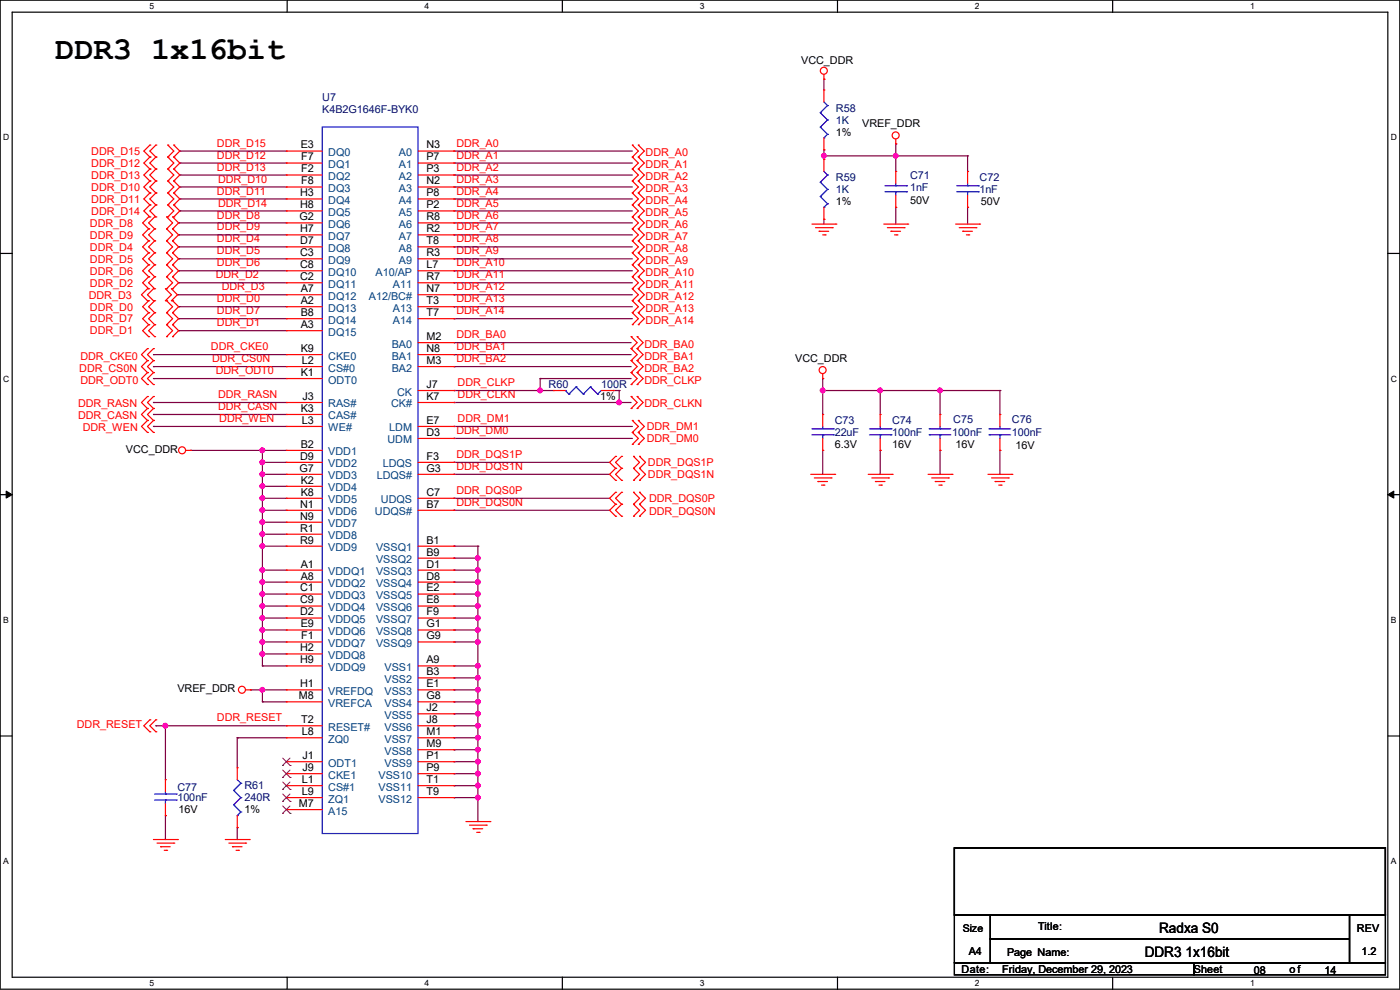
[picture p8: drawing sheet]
<svg xmlns="http://www.w3.org/2000/svg" width="297mm" height="210mm" viewBox="0 0 297 210" stroke-linecap="round" stroke-linejoin="round" font-family="sans-serif">
<path d="M0 0h297v209.8h-297zM2.6 2.6h291.8v204.7h-291.8z" fill="none" stroke="#000" stroke-width=".25"/>
<g fill="#fff">
<path d="M31.7 .3h1v2h-1z"/>
<path d="M31.7 207.6h1v1.9h-1z"/>
</g>
<path d="M60.9 0v2.6M60.9 207.3v2.5" fill="none" stroke="#000" stroke-width=".25"/>
<g fill="#fff">
<path d="M90.1 .3h1v2h-1z"/>
<path d="M90.1 207.6h1v1.9h-1z"/>
</g>
<path d="M119.3 0v2.6M119.3 207.3v2.5" fill="none" stroke="#000" stroke-width=".25"/>
<g fill="#fff">
<path d="M148.5 .3h.9v2h-.9z"/>
<path d="M148.5 207.6h.9v1.9h-.9z"/>
</g>
<path d="M177.7 0v2.6M177.7 207.3v2.5" fill="none" stroke="#000" stroke-width=".25"/>
<g fill="#fff">
<path d="M206.8 .3h1v2h-1z"/>
<path d="M206.8 207.6h1v1.9h-1z"/>
</g>
<path d="M236.1 0v2.6M236.1 207.3v2.5" fill="none" stroke="#000" stroke-width=".25"/>
<g fill="#fff">
<path d="M265.2 .3h1v2h-1z"/>
<path d="M265.2 207.6h1v1.9h-1z"/>
<path d="M.7 28.2h1.2v1.9h-1.2z"/>
<path d="M295.1 28.2h1.2v1.9h-1.2z"/>
<path d="M.7 79.3h1.2v2h-1.2z"/>
<path d="M295.1 79.3h1.2v2h-1.2z"/>
</g>
<path d="M0 53.8h2.6M294.4 53.8h2.6" fill="none" stroke="#000" stroke-width=".25"/>
<g fill="#fff">
<path d="M.7 130.5h1.2v2h-1.2z"/>
<path d="M295.1 130.5h1.1v2h-1.1z"/>
</g>
<path d="M0 104.9h2.6M294.4 104.9h2.6" fill="none" stroke="#000" stroke-width=".25"/>
<path d="M1.3 104.2l1.3 .7-1.3 .8zM294.4 104.9l1.3-.7v1.5z" fill="#000" stroke="#000" stroke-width=".21"/>
<g fill="#fff">
<path d="M.7 181.7h1.2v2h-1.2z"/>
<path d="M295.1 181.7h1.1v2h-1.1z"/>
</g>
<path d="M0 156.1h2.6M294.4 156.1h2.6M202.5 179.9h91.4v14.2h-91.4zM202.5 194.1h7.6v10.2h-7.6zM210.1 194.1h76.2v5.1h-76.2zM210.1 199.2h76.2v5.1h-76.2zM286.3 194.1h7.6v10.2h-7.6zM202.5 204.3h50.8v2.5h-50.8zM253.3 204.3h40.6v2.5h-40.6z" fill="none" stroke="#000" stroke-width=".25"/>
<g fill="none" stroke="#800040" stroke-width=".25">
<path d="M174.8 16.8h.1M174.8 16.8v2.3M38.1 39.7h.1M38.1 34.6h.1M38.1 37.1h.1M38.1 32h.1M38.1 39.7h22.6M38.1 34.6h22.6M38.1 37.1h22.6M38.1 32h22.6M96.3 39.7h.1M96.3 37.1h.1"/>
<path d="M96.3 34.6h.1M96.3 32h.1M96.3 39.7h37.9M96.3 34.6h37.9M96.3 37.1h37.9M96.3 32h37.9M174.8 33.1h.1M174.8 31.8h.1M174.8 31.8v2M174.8 33.1h30.5M190 33.1h.1M190 30.5h.1"/>
<path d="M190 30.5v5.9M205.3 33.1h.1M205.3 33.1v3.3M37.9 60h.1M37.9 54.9h.1M37.9 52.4h.1M37.9 57.4h.1M37.9 49.8h.1M37.9 47.3h.1M37.9 60h22.8M37.9 54.9h22.8M37.9 52.4h22.8"/>
<path d="M37.9 57.4h22.8M37.9 49.8h22.8M37.9 47.3h22.8M38.1 42.2h.1M38.1 44.7h.1M38.1 42.2h22.6M38.1 44.7h22.6M96.3 44.7h.1M96.3 42.2h.1M96.3 47.3h.1M96.3 49.8h.1M96.3 57.4h.1"/>
<path d="M96.3 54.9h.1M96.3 52.4h.1M96.3 60h.1M96.3 60h37.9M96.3 54.9h37.9M96.3 52.4h37.9M96.3 57.4h37.9M96.3 49.8h37.9M96.3 47.3h37.9M96.3 42.2h37.9M96.3 44.7h37.9M174.8 46.5h.1"/>
<path d="M174.8 46.5v1M190 44h.1M190 44v3.5M205.3 44h.1M205.3 44v3.5M32.6 77.8h.1M32.6 75.2h.1M32.6 77.8h28.1M32.6 75.2h28.1M37.6 62.5h.1M37.6 62.5h23.1M37.9 67.6h.1"/>
<path d="M37.9 70.1h.1M37.9 65.1h.1M37.9 67.6h22.8M37.9 70.1h22.8M37.9 65.1h22.8M96.3 75.2h.1M96.3 77.8h.1M96.3 72.7h.1M96.3 62.5h.1M96.3 65.1h.1M96.3 67.6h.1M96.3 77.8h37.6"/>
<path d="M96.3 75.2h37.6M96.3 72.7h37.6M96.3 62.5h37.9M96.3 67.6h37.9M96.3 65.1h37.9M32.6 80.3h.1M32.6 87.9h.1M32.6 85.4h.1M32.6 90.5h.1M32.6 80.3h28.1M32.6 90.5h28.1M32.6 87.9h28.1"/>
<path d="M32.6 85.4h28.1M40.4 95.5h.1M40.4 95.5h20.3M55.7 98.1h.1M55.7 95.5h.1M55.7 98.1h5M55.7 95.5v45.8M96.3 98.1h.1M96.3 93h.1M96.3 90.5h.1M96.3 85.4h.1M96.3 82.8h.1"/>
<path d="M96.3 82.8h21.1M96.3 98.1h33M96.3 93h37.9M96.3 90.5h37.9M96.3 85.4h37.6M114.6 80.3h.1M114.6 82.8h.1M114.6 80.3h19.3M114.6 80.3v2.5M130.1 82.8h.1M130.1 82.8h1.3M131.4 85.4h.1"/>
<path d="M131.4 82.8h.1M131.4 82.8v2.6M174.5 82.8h.1M174.5 95.5h.1M174.5 80.3h.1M174.5 80.3v7.6M174.5 95.5v5.1M174.5 82.8h37.6M186.7 82.8h.1M186.7 95.5h.1M186.7 82.8v5.1M186.7 95.5v5.1"/>
<path d="M199.4 95.5h.1M199.4 82.8h.1M199.4 82.8v5.1M199.4 95.5v5.1M212.1 95.5h.1M212.1 82.8h.1M212.1 82.8v5.1M212.1 95.5v5.1M55.7 100.6h.1M55.7 110.8h.1M55.7 115.9h.1M55.7 105.7h.1"/>
<path d="M55.7 103.2h.1M55.7 108.2h.1M55.7 113.3h.1M55.7 100.6h5M55.7 108.2h5M55.7 105.7h5M55.7 115.9h5M55.7 110.8h5M55.7 103.2h5M55.7 113.3h5M96.3 100.6h.1M96.3 108.2h.1"/>
<path d="M96.3 105.7h.1M96.3 115.9h.1M96.3 118.4h.1M96.3 100.6h33M96.3 108.2h33M96.3 105.7h33M96.3 115.9h5.1M96.3 118.4h5.1M101.4 115.9h.1M101.4 118.4h.1M101.4 115.9v58.4M55.7 123.5h.1"/>
<path d="M55.7 136.2h.1M55.7 138.7h.1M55.7 133.6h.1M55.7 128.6h.1M55.7 120.9h.1M55.7 126h.1M55.7 131.1h.1M55.7 136.2h5M55.7 126h5M55.7 133.6h5M55.7 131.1h5M55.7 128.6h5"/>
<path d="M55.7 123.5h5M55.7 120.9h5M55.7 138.7h5M96.3 136.2h.1M96.3 126h.1M96.3 133.6h.1M96.3 131.1h.1M96.3 128.6h.1M96.3 123.5h.1M96.3 120.9h.1M96.3 136.2h5.1M96.3 126h5.1"/>
<path d="M96.3 133.6h5.1M96.3 131.1h5.1M96.3 128.6h5.1M96.3 123.5h5.1M96.3 120.9h5.1M101.4 133.6h.1M101.4 126h.1M101.4 128.6h.1M101.4 131.1h.1M101.4 136.2h.1M101.4 120.9h.1M101.4 123.5h.1"/>
<path d="M33.1 154h.1M33.1 154h27.6M35.1 154h.1M35.1 154v11.4M50.3 156.5h.1M50.3 156.5h10.4M50.3 156.5v6.4M53.1 146.3h.1M53.1 146.3h7.6M55.7 146.3h.1M55.7 148.9h.1M55.7 141.3h.1"/>
<path d="M55.7 146.3v2.6M55.7 148.9h5M55.7 141.3h5M96.3 159h.1M96.3 156.5h.1M96.3 154h.1M96.3 148.9h.1M96.3 151.4h.1M96.3 143.8h.1M96.3 141.3h.1M96.3 146.3h.1M96.3 154h5.1"/>
<path d="M96.3 146.3h5.1M96.3 148.9h5.1M96.3 159h5.1M96.3 156.5h5.1M96.3 151.4h5.1M96.3 143.8h5.1M96.3 141.3h5.1M101.4 151.4h.1M101.4 146.3h.1M101.4 156.5h.1M101.4 141.3h.1M101.4 143.8h.1"/>
<path d="M101.4 154h.1M101.4 159h.1M101.4 148.9h.1M35.1 173h.1M35.1 173v5.1M50.3 175.6h.1M50.3 175.6v2.5M96.3 164.1h.1M96.3 161.6h.1M96.3 166.7h.1M96.3 169.2h.1M96.3 164.1h5.1"/>
<path d="M96.3 161.6h5.1M96.3 166.7h5.1M96.3 169.2h5.1M101.4 169.2h.1M101.4 161.6h.1M101.4 164.1h.1M101.4 166.7h.1"/>
</g>
<g fill="#f0f" stroke="#f0f" stroke-width=".25">
<circle cx="199.4" cy="82.8" r=".49"/>
<circle cx="186.7" cy="82.8" r=".49"/>
<circle cx="174.5" cy="82.8" r=".49"/>
<circle cx="190" cy="33" r=".49"/>
<circle cx="174.8" cy="33" r=".49"/>
<circle cx="131.3" cy="85.4" r=".49"/>
<circle cx="55.6" cy="146.3" r=".49"/>
<circle cx="101.4" cy="153.9" r=".49"/>
<circle cx="101.4" cy="136.2" r=".49"/>
<circle cx="101.4" cy="169.2" r=".49"/>
<circle cx="101.4" cy="151.4" r=".49"/>
<circle cx="101.4" cy="156.5" r=".49"/>
<circle cx="101.4" cy="143.8" r=".49"/>
<circle cx="101.4" cy="141.2" r=".49"/>
<circle cx="101.4" cy="128.5" r=".49"/>
<circle cx="101.4" cy="133.6" r=".49"/>
<circle cx="101.4" cy="131.1" r=".49"/>
<circle cx="101.4" cy="146.3" r=".49"/>
<circle cx="101.4" cy="161.6" r=".49"/>
<circle cx="101.4" cy="159" r=".49"/>
<circle cx="101.4" cy="164.1" r=".49"/>
<circle cx="101.4" cy="123.5" r=".49"/>
<circle cx="101.4" cy="148.9" r=".49"/>
<circle cx="101.4" cy="166.6" r=".49"/>
<circle cx="101.4" cy="118.4" r=".49"/>
<circle cx="101.4" cy="120.9" r=".49"/>
<circle cx="55.6" cy="110.8" r=".49"/>
<circle cx="35.1" cy="153.9" r=".49"/>
<circle cx="55.6" cy="108.2" r=".49"/>
<circle cx="55.6" cy="105.7" r=".49"/>
<circle cx="101.4" cy="126" r=".49"/>
<circle cx="55.6" cy="126" r=".49"/>
<circle cx="55.6" cy="123.5" r=".49"/>
<circle cx="55.6" cy="138.7" r=".49"/>
<circle cx="55.6" cy="128.5" r=".49"/>
<circle cx="55.6" cy="136.2" r=".49"/>
<circle cx="55.6" cy="98.1" r=".49"/>
<circle cx="55.6" cy="95.5" r=".49"/>
<circle cx="55.6" cy="103.1" r=".49"/>
<circle cx="55.6" cy="100.6" r=".49"/>
<circle cx="55.6" cy="115.8" r=".49"/>
<circle cx="55.6" cy="113.3" r=".49"/>
<circle cx="55.6" cy="120.9" r=".49"/>
<circle cx="55.6" cy="133.6" r=".49"/>
<circle cx="55.6" cy="131.1" r=".49"/>
<circle cx="114.6" cy="82.8" r=".49"/>
</g>
<g fill="none" stroke="#f00" stroke-width=".25">
<path d="M174.8 16.8h.1M174.8 19.1h.1M174.8 15.8v1M174.8 19.1v2.5M31.8 38.4h.1M31.8 35.9h.1M31.8 33.3h.1M31.8 30.8h.1M31.8 30.8l-1.3 1.2 1.3 1.3M31.8 38.4l-1.3 1.3 1.3 1.2M31.8 33.3l-1.3 1.3 1.3 1.3M31.8 35.9l-1.3 1.2 1.3 1.3"/>
<path d="M33.1 38.4h.1M33.1 35.9h.1M33.1 33.3h.1M33.1 30.8h.1M33.1 33.3l-1.3 1.3 1.3 1.3M33.1 38.4l-1.3 1.3 1.3 1.2M33.1 30.8l-1.3 1.2 1.3 1.3M33.1 35.9l-1.3 1.2 1.3 1.3M35.6 38.4h.1M35.6 35.9h.1M35.6 33.3h.1M35.6 30.8h.1"/>
<path d="M35.6 38.4l1.3 1.3-1.3 1.2M35.6 33.3l1.3 1.3-1.3 1.3M35.6 35.9l1.3 1.2-1.3 1.3M35.6 30.8l1.3 1.2-1.3 1.3M36.9 38.4h.1M36.9 33.3h.1M36.9 35.9h.1M36.9 30.8h.1M36.9 38.4l1.2 1.3-1.2 1.2M36.9 30.8l1.2 1.2-1.2 1.3M36.9 33.3l1.2 1.3-1.2 1.3M36.9 35.9l1.2 1.2-1.2 1.3"/>
<path d="M60.7 32h.1M60.7 34.6h.1M60.7 37.1h.1M60.7 39.7h.1M60.7 32h7.7M60.7 34.6h7.7M60.7 37.1h7.7M60.7 39.7h7.7M88.7 32h7.6M88.7 34.6h7.6M88.7 37.1h7.6M88.7 39.7h7.6"/>
<path d="M96.3 32h.1M96.3 34.6h.1M96.3 37.1h.1M96.3 39.7h.1M134.2 30.8h.1M134.2 33.3h.1M134.2 35.9h.1M134.2 38.4h.1M134.2 30.8l1.2 1.2-1.2 1.3M134.2 33.3l1.2 1.3-1.2 1.3M134.2 35.9l1.2 1.2-1.2 1.3M134.2 38.4l1.2 1.3-1.2 1.2"/>
<path d="M135.4 30.8h.1M135.4 33.3h.1M135.4 35.9h.1M135.4 38.4h.1M135.4 30.8l1.3 1.2-1.3 1.3M135.4 33.3l1.3 1.3-1.3 1.3M135.4 35.9l1.3 1.2-1.3 1.3M135.4 38.4l1.3 1.3-1.3 1.2M174.8 33.8h.1M174.8 31.8h.1M174.8 29.3v2.5M174.8 33.8v2.6"/>
<path d="M190 30.5h.1M190 36.4h.1M190 29.5v1M190 36.4v2.5M205.3 36.4h.1M205.3 36.4v2.5M31.5 58.7h.1M31.5 53.6h.1M31.5 51.1h.1M31.5 56.2h.1M31.5 48.6h.1M31.5 46h.1"/>
<path d="M31.5 56.2l-1.2 1.2 1.2 1.3M31.5 51.1l-1.2 1.3 1.2 1.2M31.5 58.7l-1.2 1.3 1.2 1.3M31.5 53.6l-1.2 1.3 1.2 1.3M31.5 46l-1.2 1.3 1.2 1.3M31.5 48.6l-1.2 1.2 1.2 1.3M31.8 40.9h.1M31.8 43.5h.1M31.8 46h.1M31.8 40.9l-1.3 1.3 1.3 1.3M31.8 43.5l-1.3 1.2 1.3 1.3M32.8 58.7h.1"/>
<path d="M32.8 53.6h.1M32.8 51.1h.1M32.8 56.2h.1M32.8 48.6h.1M32.8 46h.1M32.8 58.7l-1.3 1.3 1.3 1.3M32.8 53.6l-1.3 1.3 1.3 1.3M32.8 56.2l-1.3 1.2 1.3 1.3M32.8 51.1l-1.3 1.3 1.3 1.2M32.8 46l-1.3 1.3 1.3 1.3M32.8 48.6l-1.3 1.2 1.3 1.3M33.1 40.9h.1"/>
<path d="M33.1 43.5h.1M33.1 46h.1M33.1 43.5l-1.3 1.2 1.3 1.3M33.1 40.9l-1.3 1.3 1.3 1.3M35.3 58.7h.1M35.3 53.6h.1M35.3 51.1h.1M35.3 56.2h.1M35.3 48.6h.1M35.3 46h.1M35.3 58.7l1.3 1.3-1.3 1.3M35.3 53.6l1.3 1.3-1.3 1.3"/>
<path d="M35.3 51.1l1.3 1.3-1.3 1.2M35.3 56.2l1.3 1.2-1.3 1.3M35.3 46l1.3 1.3-1.3 1.3M35.3 48.6l1.3 1.2-1.3 1.3M35.6 40.9h.1M35.6 43.5h.1M35.6 46h.1M35.6 43.5l1.3 1.2-1.3 1.3M35.6 40.9l1.3 1.3-1.3 1.3M36.6 58.7h.1M36.6 51.1h.1M36.6 53.6h.1"/>
<path d="M36.6 56.2h.1M36.6 46h.1M36.6 48.6h.1M36.6 56.2l1.3 1.2-1.3 1.3M36.6 58.7l1.3 1.3-1.3 1.3M36.6 51.1l1.3 1.3-1.3 1.2M36.6 53.6l1.3 1.3-1.3 1.3M36.6 46l1.3 1.3-1.3 1.3M36.6 48.6l1.3 1.2-1.3 1.3M36.9 40.9h.1M36.9 43.5h.1M36.9 46h.1"/>
<path d="M36.9 40.9l1.2 1.3-1.2 1.3M36.9 43.5l1.2 1.2-1.2 1.3M60.7 42.2h.1M60.7 44.7h.1M60.7 47.3h.1M60.7 49.8h.1M60.7 52.4h.1M60.7 54.9h.1M60.7 57.4h.1M60.7 60h.1M60.7 49.8h7.7M60.7 42.2h7.7"/>
<path d="M60.7 44.7h7.7M60.7 47.3h7.7M60.7 52.4h7.7M60.7 54.9h7.7M60.7 57.4h7.7M60.7 60h7.7M88.7 49.8h7.6M88.7 42.2h7.6M88.7 44.7h7.6M88.7 47.3h7.6M88.7 52.4h7.6M88.7 54.9h7.6"/>
<path d="M88.7 57.4h7.6M88.7 60h7.6M96.3 42.2h.1M96.3 44.7h.1M96.3 47.3h.1M96.3 49.8h.1M96.3 52.4h.1M96.3 54.9h.1M96.3 57.4h.1M96.3 60h.1M134.2 40.9h.1M134.2 43.5h.1"/>
<path d="M134.2 46h.1M134.2 48.6h.1M134.2 51.1h.1M134.2 53.6h.1M134.2 56.2h.1M134.2 58.7h.1M134.2 40.9l1.2 1.3-1.2 1.3M134.2 43.5l1.2 1.2-1.2 1.3M134.2 46l1.2 1.3-1.2 1.3M134.2 48.6l1.2 1.2-1.2 1.3M134.2 51.1l1.2 1.3-1.2 1.2M134.2 53.6l1.2 1.3-1.2 1.3"/>
<path d="M134.2 56.2l1.2 1.2-1.2 1.3M134.2 58.7l1.2 1.3-1.2 1.3M135.4 40.9h.1M135.4 43.5h.1M135.4 46h.1M135.4 48.6h.1M135.4 51.1h.1M135.4 53.6h.1M135.4 56.2h.1M135.4 58.7h.1M135.4 40.9l1.3 1.3-1.3 1.3M135.4 43.5l1.3 1.2-1.3 1.3"/>
<path d="M135.4 46l1.3 1.3-1.3 1.3M135.4 48.6l1.3 1.2-1.3 1.3M135.4 51.1l1.3 1.3-1.3 1.2M135.4 53.6l1.3 1.3-1.3 1.3M135.4 56.2l1.3 1.2-1.3 1.3M135.4 58.7l1.3 1.3-1.3 1.3M172.3 47.5h5M173 48.3h3.6M173.8 49.1h.1M173.8 49.1h2M174.5 49.8h.5M174.8 46.5h.1"/>
<path d="M174.8 44v2.5M175 49.8h.1M176.6 48.3h.1M177.3 47.5h.1M187.5 47.5h5.1M188.3 48.3h3.5M189 49.1h.1M189 49.1h2.1M189.8 49.8h.5M190 44h.1M190 41.4v2.6M190.3 49.8h.1"/>
<path d="M191.8 48.3h.1M192.6 47.5h.1M202.7 47.5h5.1M203.5 48.3h3.6M204.3 49.1h.1M204.3 49.1h2M205 49.8h.5M205.3 44h.1M205.3 41.4v2.6M205.5 49.8h.1M207.1 48.3h.1M207.8 47.5h.1"/>
<path d="M31.3 63.8h.1M31.3 61.3h.1M31.3 76.5h.1M31.3 79h.1M31.3 74h.1M31.3 61.3l-1.3 1.2 1.3 1.3M31.3 76.5l-1.3 1.3 1.3 1.2M31.3 79l-1.3 1.3 1.3 1.3M31.3 74l-1.3 1.2 1.3 1.3M31.5 66.3h.1M31.5 63.8h.1M31.5 71.4h.1"/>
<path d="M31.5 68.9h.1M31.5 61.3h.1M31.5 63.8l-1.2 1.3 1.2 1.2M31.5 68.9l-1.2 1.2 1.2 1.3M31.5 66.3l-1.2 1.3 1.2 1.3M32.6 63.8h.1M32.6 61.3h.1M32.6 76.5h.1M32.6 79h.1M32.6 74h.1M32.6 61.3l-1.3 1.2 1.3 1.3M32.6 76.5l-1.3 1.3 1.3 1.2"/>
<path d="M32.6 79l-1.3 1.3 1.3 1.3M32.6 74l-1.3 1.2 1.3 1.3M32.8 66.3h.1M32.8 63.8h.1M32.8 71.4h.1M32.8 68.9h.1M32.8 61.3h.1M32.8 68.9l-1.3 1.2 1.3 1.3M32.8 63.8l-1.3 1.3 1.3 1.2M32.8 66.3l-1.3 1.3 1.3 1.3M35.1 63.8h.1M35.1 61.3h.1"/>
<path d="M35.1 61.3l1.3 1.2-1.3 1.3M35.3 66.3h.1M35.3 63.8h.1M35.3 71.4h.1M35.3 68.9h.1M35.3 61.3h.1M35.3 63.8l1.3 1.3-1.3 1.2M35.3 68.9l1.3 1.2-1.3 1.3M35.3 66.3l1.3 1.3-1.3 1.3M36.4 61.3h.1M36.4 63.8h.1M36.4 61.3l1.2 1.2-1.2 1.3"/>
<path d="M36.6 63.8h.1M36.6 66.3h.1M36.6 68.9h.1M36.6 71.4h.1M36.6 61.3h.1M36.6 63.8l1.3 1.3-1.3 1.2M36.6 68.9l1.3 1.2-1.3 1.3M36.6 66.3l1.3 1.3-1.3 1.3M60.7 62.5h.1M60.7 65.1h.1M60.7 67.6h.1M60.7 70.1h.1"/>
<path d="M60.7 75.2h.1M60.7 77.8h.1M60.7 62.5h7.7M60.7 65.1h7.7M60.7 67.6h7.7M60.7 70.1h7.7M60.7 75.2h7.7M60.7 77.8h7.7M88.7 62.5h7.6M88.7 65.1h7.6M88.7 67.6h7.6M88.7 75.2h7.6"/>
<path d="M88.7 77.8h7.6M88.7 72.7h7.6M96.3 62.5h.1M96.3 65.1h.1M96.3 72.7h.1M96.3 75.2h.1M96.3 77.8h.1M96.3 67.6h.1M133.9 71.4h.1M133.9 74h.1M133.9 76.5h.1M133.9 79h.1"/>
<path d="M133.9 71.4l1.3 1.3-1.3 1.3M133.9 74l1.3 1.2-1.3 1.3M133.9 76.5l1.3 1.3-1.3 1.2M133.9 79l1.3 1.3-1.3 1.3M134.2 61.3h.1M134.2 63.8h.1M134.2 66.3h.1M134.2 68.9h.1M134.2 61.3l1.2 1.2-1.2 1.3M134.2 63.8l1.2 1.3-1.2 1.2M134.2 66.3l1.2 1.3-1.2 1.3M135.2 71.4h.1"/>
<path d="M135.2 74h.1M135.2 76.5h.1M135.2 79h.1M135.2 71.4l1.2 1.3-1.2 1.3M135.2 74l1.2 1.2-1.2 1.3M135.2 76.5l1.2 1.3-1.2 1.2M135.2 79l1.2 1.3-1.2 1.3M135.4 61.3h.1M135.4 63.8h.1M135.4 66.3h.1M135.4 68.9h.1M135.4 61.3l1.3 1.2-1.3 1.3"/>
<path d="M135.4 63.8l1.3 1.3-1.3 1.2M135.4 66.3l1.3 1.3-1.3 1.3M174.5 79.3v1M31.3 84.1h.1M31.3 86.7h.1M31.3 89.2h.1M31.3 91.7h.1M31.3 81.6h.1M31.3 84.1l-1.3 1.3 1.3 1.3M31.3 86.7l-1.3 1.2 1.3 1.3M31.3 89.2l-1.3 1.3 1.3 1.2M32.6 84.1h.1"/>
<path d="M32.6 86.7h.1M32.6 89.2h.1M32.6 91.7h.1M32.6 81.6h.1M32.6 84.1l-1.3 1.3 1.3 1.3M32.6 86.7l-1.3 1.2 1.3 1.3M32.6 89.2l-1.3 1.3 1.3 1.2M39.4 95.5h1M40.4 95.5h.1M60.7 80.3h.1M60.7 85.4h.1M60.7 87.9h.1"/>
<path d="M60.7 90.5h.1M60.7 95.5h.1M60.7 98.1h.1M60.7 95.5h7.7M60.7 80.3h7.7M60.7 85.4h7.7M60.7 87.9h7.7M60.7 90.5h7.7M60.7 98.1h7.7M88.7 82.8h7.6M88.7 85.4h7.6M88.7 90.5h7.6"/>
<path d="M88.7 98.1h7.6M88.7 93h7.6M96.3 82.8h.1M96.3 85.4h.1M96.3 90.5h.1M96.3 93h.1M96.3 98.1h.1M117.4 82.8h.1M117.4 82.8h2.5M127.6 82.8h2.5M130.1 82.8h.1M130.6 96.8h.1"/>
<path d="M130.6 99.4h.1M130.6 96.8l-1.3 1.3 1.3 1.3M130.6 99.4l-1.3 1.2 1.3 1.3M131.9 99.4h.1M131.9 96.8h.1M131.9 99.4l-1.3 1.2 1.3 1.3M131.9 96.8l-1.3 1.3 1.3 1.3M133.9 81.6h.1M133.9 84.1h.1M133.9 86.7h.1M133.9 84.1l1.3 1.3-1.3 1.3M134.2 94.3h.1"/>
<path d="M134.2 91.7h.1M134.2 89.2h.1M134.2 91.7l1.2 1.3-1.2 1.3M134.2 89.2l1.2 1.3-1.2 1.2M134.4 99.4h.1M134.4 96.8h.1M134.4 99.4l1.3 1.2-1.3 1.3M134.4 96.8l1.3 1.3-1.3 1.3M135.2 81.6h.1M135.2 84.1h.1M135.2 86.7h.1M135.2 84.1l1.2 1.3-1.2 1.3"/>
<path d="M135.4 94.3h.1M135.4 91.7h.1M135.4 89.2h.1M135.4 91.7l1.3 1.3-1.3 1.3M135.4 89.2l1.3 1.3-1.3 1.2M135.7 99.4h.1M135.7 96.8h.1M135.7 96.8l1.2 1.3-1.2 1.3M135.7 99.4l1.2 1.2-1.2 1.3M174.5 80.3h.1M174.5 87.9h.1M174.5 95.5h.1"/>
<path d="M174.5 87.9v2.6M174.5 93v2.5M186.7 87.9h.1M186.7 95.5h.1M186.7 87.9v2.6M186.7 93v2.5M199.4 87.9h.1M199.4 95.5h.1M199.4 87.9v2.6M199.4 93v2.5M212.1 87.9h.1M212.1 95.5h.1"/>
<path d="M212.1 87.9v2.6M212.1 93v2.5M60.7 100.6h.1M60.7 103.2h.1M60.7 105.7h.1M60.7 108.2h.1M60.7 110.8h.1M60.7 113.3h.1M60.7 115.9h.1M60.7 100.6h7.7M60.7 103.2h7.7M60.7 105.7h7.7"/>
<path d="M60.7 108.2h7.7M60.7 115.9h7.7M60.7 110.8h7.7M60.7 113.3h7.7M88.7 100.6h7.6M88.7 105.7h7.6M88.7 108.2h7.6M88.7 115.9h7.6M88.7 118.4h7.6M96.3 100.6h.1M96.3 105.7h.1M96.3 108.2h.1"/>
<path d="M96.3 115.9h.1M96.3 118.4h.1M130.6 104.4h.1M130.6 107h.1M130.6 109.5h.1M130.6 101.9h.1M130.6 104.4l-1.3 1.3 1.3 1.3M130.6 107l-1.3 1.2 1.3 1.3M131.9 107h.1M131.9 104.4h.1M131.9 109.5h.1M131.9 101.9h.1"/>
<path d="M131.9 104.4l-1.3 1.3 1.3 1.3M131.9 107l-1.3 1.2 1.3 1.3M134.4 107h.1M134.4 104.4h.1M134.4 109.5h.1M134.4 101.9h.1M134.4 104.4l1.3 1.3-1.3 1.3M134.4 107l1.3 1.2-1.3 1.3M135.7 107h.1M135.7 104.4h.1M135.7 109.5h.1M135.7 101.9h.1"/>
<path d="M135.7 104.4l1.2 1.3-1.2 1.3M135.7 107l1.2 1.2-1.2 1.3M172 100.6h5.1M172.8 101.4h3.5M173.5 102.2h.1M173.5 102.2h2.1M174.3 102.9h.5M174.8 102.9h.1M176.3 101.4h.1M177.1 100.6h.1M184.2 100.6h5.1M185 101.4h3.5"/>
<path d="M185.7 102.2h.1M185.7 102.2h2M186.5 102.9h.5M187 102.9h.1M188.5 101.4h.1M189.3 100.6h.1M196.9 100.6h5.1M197.7 101.4h3.5M198.4 102.2h.1M198.4 102.2h2M199.2 102.9h.5M199.7 102.9h.1"/>
<path d="M201.2 101.4h.1M202 100.6h.1M209.6 100.6h5.1M210.4 101.4h3.5M211.1 102.2h.1M211.1 102.2h2M211.9 102.9h.5M212.4 102.9h.1M213.9 101.4h.1M214.7 100.6h.1M60.7 120.9h.1M60.7 123.5h.1"/>
<path d="M60.7 126h.1M60.7 128.6h.1M60.7 131.1h.1M60.7 133.6h.1M60.7 136.2h.1M60.7 138.7h.1M60.7 120.9h7.7M60.7 123.5h7.7M60.7 126h7.7M60.7 128.6h7.7M60.7 131.1h7.7M60.7 133.6h7.7"/>
<path d="M60.7 136.2h7.7M60.7 138.7h7.7M88.7 120.9h7.6M88.7 123.5h7.6M88.7 126h7.6M88.7 128.6h7.6M88.7 131.1h7.6M88.7 133.6h7.6M88.7 136.2h7.6M96.3 120.9h.1M96.3 123.5h.1M96.3 126h.1"/>
<path d="M96.3 128.6h.1M96.3 131.1h.1M96.3 133.6h.1M96.3 136.2h.1M31.8 155.2h.1M31.8 152.7h.1M31.8 152.7l-1.3 1.3 1.3 1.2M33.1 155.2h.1M33.1 152.7h.1M33.1 152.7l-1.3 1.3 1.3 1.2M52.1 146.3h1M53.1 146.3h.1"/>
<path d="M60.7 146.3h.1M60.7 156.5h.1M60.7 148.9h.1M60.7 154h.1M60.7 141.3h.1M60.7 146.3h7.7M60.7 141.3h7.7M60.7 148.9h7.7M60.7 154h7.7M60.7 156.5h7.7M88.7 146.3h7.6M88.7 141.3h7.6"/>
<path d="M88.7 143.8h7.6M88.7 148.9h7.6M88.7 151.4h7.6M88.7 154h7.6M88.7 156.5h7.6M88.7 159h7.6M96.3 141.3h.1M96.3 143.8h.1M96.3 148.9h.1M96.3 151.4h.1M96.3 146.3h.1M96.3 154h.1"/>
<path d="M96.3 156.5h.1M96.3 159h.1M32.6 178.1h5M33.3 178.9h3.6M34.1 179.6h.1M34.1 179.6h2M35.1 165.4h.1M35.1 173h.1M35.1 165.4v2.5M35.1 170.5v2.5M36.9 178.9h.1M37.6 178.1h.1"/>
<path d="M47.8 178.1h5.1M48.6 178.9h3.5M49.3 179.6h.1M49.3 179.6h2.1M50.3 162.9h.1M50.3 175.6h.1M50.3 162.9v2.5M50.3 173v2.6M52.1 178.9h.1M52.9 178.1h.1M60.7 161.6h.1M60.7 164.1h.1"/>
<path d="M60.7 166.7h.1M60.7 169.2h.1M60.7 171.7h.1M60.7 161.6h7.7M60.7 164.1h7.7M60.7 166.7h7.7M60.7 169.2h7.7M60.7 171.7h7.7M88.7 161.6h7.6M88.7 164.1h7.6M88.7 166.7h7.6M88.7 169.2h7.6"/>
<path d="M96.3 161.6h.1M96.3 164.1h.1M96.3 166.7h.1M96.3 169.2h.1M98.8 174.3h5.1M99.6 175h3.6M100.4 175.8h.1M100.4 175.8h2M101.1 176.6h.5M101.6 176.6h.1M103.2 175h.1M103.9 174.3h.1"/>
<path d="M34.8 180.4h.5M35.3 180.4h.1M50.1 180.4h.5M50.6 180.4h.1"/>
<circle cx="174.8" cy="15" r=".74"/>
<circle cx="190" cy="28.7" r=".74"/>
<circle cx="174.5" cy="78.5" r=".74"/>
<circle cx="38.6" cy="95.5" r=".74"/>
<circle cx="51.3" cy="146.3" r=".74"/>
</g>
<g fill="none" stroke="#00f" stroke-width=".25">
<path d="M68.4 27h20.3v149.8h-20.3zM174 38.7h.1M174 23.9h.1M174 27h.1M174 38.7l1.6 1.5M174 23.9l1.6 1.5M174 27l1.6 1.5M174.8 29.3h.1M174.8 36.4l.8 .7M174.8 21.6l.8 .8M175.6 37.1h.1M175.6 22.4h.1"/>
<path d="M175.6 25.4h.1M175.6 28.5h.1M175.6 37.1l-1.6 1.6M175.6 22.4l-1.6 1.5M175.6 25.4l-1.6 1.6M175.6 28.5l-.8 .8M187.7 39.4h4.6M190 39.4h.1M190 38.9v.5M192.3 39.4h.1M203 39.4h4.6M205.3 39.4h.1"/>
<path d="M205.3 38.9v.5M207.6 39.4h.1M174 41.7h.1M174 41.7l1.6 1.5M174.8 44h.1M175.6 40.2h.1M175.6 43.2h.1M175.6 40.2l-1.6 1.5M175.6 43.2l-.8 .8M187.7 40.7h4.6M190 40.7h.1M190 40.7v.7"/>
<path d="M192.3 40.7h.1M203 40.7h4.6M205.3 40.7h.1M205.3 40.7v.7M207.6 40.7h.1M119.9 82.8h.1M119.9 82.8l.8 .8M120.7 83.6h.1M122.2 82.1h.1M122.2 82.1l1.5 1.5M122.2 82.1l-1.5 1.5M123.7 83.6h.1"/>
<path d="M125.3 82.1h.1M125.3 82.1l1.5 1.5M125.3 82.1l-1.6 1.5M126.8 83.6h.1M127.6 82.8l-.8 .8M172.3 92.2h4.5M172.3 91h4.5M174.5 91h.1M174.5 92.2h.1M174.5 90.5v.5M174.5 92.2v.8M176.8 92.2h.1"/>
<path d="M176.8 91h.1M184.4 92.2h4.6M184.4 91h4.6M186.7 91h.1M186.7 92.2h.1M186.7 90.5v.5M186.7 92.2v.8M189 92.2h.1M189 91h.1M197.1 92.2h.1M197.1 91h.1M197.1 92.2h4.6"/>
<path d="M197.1 91h4.6M199.4 91h.1M199.4 92.2h.1M199.4 90.5v.5M199.4 92.2v.8M209.8 92.2h.1M209.8 91h.1M209.8 92.2h4.6M209.8 91h4.6M212.1 91h.1M212.1 92.2h.1M212.1 90.5v.5"/>
<path d="M212.1 92.2v.8M32.8 169.7h4.6M32.8 168.4h4.6M35.1 168.4h.1M35.1 169.7h.1M35.1 167.9v.5M35.1 169.7v.8M37.4 169.7h.1M37.4 168.4h.1M49.6 167.7h.1M49.6 170.7h.1M49.6 167.7l1.5 1.5"/>
<path d="M49.6 170.7l1.5 1.6M50.3 173h.1M50.3 165.4l.8 .8M51.1 166.2h.1M51.1 169.2h.1M51.1 172.3h.1M51.1 166.2l-1.5 1.5M51.1 169.2l-1.5 1.5M51.1 172.3l-.8 .7"/>
</g>
<g fill="none" stroke="#804000" stroke-width=".21">
<path d="M59.9 162.4h.1M59.9 164.9h.1M59.9 167.5h.1M59.9 170h.1M59.9 172.6h.1M60 160.8l1.6 1.6M60 163.4l1.6 1.5M60 165.9l1.6 1.6M60 168.4l1.6 1.6M60 171l1.6 1.6M61.5 160.8l-1.6 1.6M61.5 163.4l-1.6 1.5"/>
<path d="M61.5 165.9l-1.6 1.6M61.5 168.4l-1.6 1.6M61.5 171l-1.6 1.6M61.6 162.4h.1M61.6 164.9h.1M61.6 167.5h.1M61.6 170h.1M61.6 172.6h.1"/>
</g>
<text font-size="6.8" x="11.7" y="12.5">DDR3 1x16bit</text>
<g font-size="3">
<text x="245.9" y="197.9">Radxa S0</text>
<text x="242.9" y="202.9">DDR3 1x16bit</text>
</g>
<g font-size="2.3">
<text x="170" y="13.5">VCC_DDR</text>
<text x="177.3" y="28.8">1%</text>
<text x="182.9" y="27">VREF_DDR</text>
<text x="63.8" y="31.5">E3</text>
<text x="63.9" y="34">F7</text>
<text x="90.5" y="31.5">N3</text>
<text x="90.5" y="34">P7</text>
<text x="63.7" y="41.7">H3</text>
<text x="63.9" y="36.6">F2</text>
<text x="63.9" y="39.1">F8</text>
<text x="90.5" y="36.6">P3</text>
<text x="90.5" y="39.1">N2</text>
<text x="90.5" y="41.7">P8</text>
<text x="63.5" y="46.7">G2</text>
<text x="63.7" y="44.2">H8</text>
<text x="90.5" y="44.2">P2</text>
<text x="90.5" y="46.7">R8</text>
<text x="177.3" y="43.5">1%</text>
<text x="193.1" y="43.3">50V</text>
<text x="208.1" y="43.5">50V</text>
<text x="63.7" y="49.3">H7</text>
<text x="63.7" y="51.8">D7</text>
<text x="90.5" y="49.3">R2</text>
<text x="90.5" y="51.8">T8</text>
<text x="63.7" y="54.4">C3</text>
<text x="63.7" y="56.9">C8</text>
<text x="63.7" y="59.4">C2</text>
<text x="90.5" y="54.4">R3</text>
<text x="90.5" y="56.9">L7</text>
<text x="90.5" y="59.4">R7</text>
<text x="63.8" y="62">A7</text>
<text x="63.8" y="64.5">A2</text>
<text x="90.5" y="62">N7</text>
<text x="90.5" y="64.5">T3</text>
<text x="63.8" y="67.1">B8</text>
<text x="63.8" y="69.6">A3</text>
<text x="90.5" y="67.1">T7</text>
<text x="63.8" y="74.7">K9</text>
<text x="64.1" y="77.2">L2</text>
<text x="90.5" y="72.1">M2</text>
<text x="90.5" y="74.7">N8</text>
<text x="90.5" y="77.2">M3</text>
<text x="168.7" y="76.8">VCC_DDR</text>
<text x="63.8" y="79.8">K1</text>
<text x="90.5" y="82.3">J7</text>
<text x="63.8" y="87.4">K3</text>
<text x="64.1" y="89.9">L3</text>
<text x="64.2" y="84.8">J3</text>
<text x="90.5" y="84.8">K7</text>
<text x="90.5" y="89.9">E7</text>
<text x="127.3" y="84.9">1%</text>
<text x="63.8" y="95">B2</text>
<text x="90.5" y="92.5">D3</text>
<text x="177.1" y="95.1">6.3V</text>
<text x="189.3" y="95.1">16V</text>
<text x="202.7" y="95.1">16V</text>
<text x="215.4" y="95.3">16V</text>
<text x="26.7" y="96.1">VCC_DDR</text>
<text x="63.5" y="100.1">G7</text>
<text x="63.7" y="97.5">D9</text>
<text x="90.5" y="97.5">F3</text>
<text x="90.5" y="100.1">G3</text>
<text x="63.7" y="107.7">N1</text>
<text x="63.8" y="102.6">K2</text>
<text x="63.8" y="105.2">K8</text>
<text x="90.5" y="105.2">C7</text>
<text x="90.5" y="107.7">B7</text>
<text x="63.7" y="110.2">N9</text>
<text x="63.7" y="112.8">R1</text>
<text x="63.7" y="115.3">R9</text>
<text x="90.5" y="115.3">B1</text>
<text x="90.5" y="117.9">B9</text>
<text x="63.7" y="125.5">C1</text>
<text x="63.8" y="120.4">A1</text>
<text x="63.8" y="122.9">A8</text>
<text x="90.5" y="120.4">D1</text>
<text x="90.5" y="122.9">D8</text>
<text x="90.5" y="125.5">E2</text>
<text x="63.7" y="128">C9</text>
<text x="63.7" y="130.6">D2</text>
<text x="90.5" y="128">E8</text>
<text x="90.5" y="130.6">F9</text>
<text x="63.8" y="133.1">E9</text>
<text x="63.9" y="135.6">F1</text>
<text x="90.5" y="133.1">G1</text>
<text x="90.5" y="135.6">G9</text>
<text x="63.7" y="138.2">H2</text>
<text x="63.7" y="140.7">H9</text>
<text x="90.5" y="140.7">A9</text>
<text x="90.5" y="143.3">B3</text>
<text x="37.6" y="146.9">VREF_DDR</text>
<text x="63.4" y="148.3">M8</text>
<text x="63.7" y="145.8">H1</text>
<text x="90.5" y="148.3">G8</text>
<text x="90.5" y="145.8">E1</text>
<text x="63.9" y="153.4">T2</text>
<text x="64.1" y="156">L8</text>
<text x="90.5" y="150.9">J2</text>
<text x="90.5" y="153.4">J8</text>
<text x="90.5" y="156">M1</text>
<text x="64.2" y="161">J1</text>
<text x="90.5" y="158.5">M9</text>
<text x="90.5" y="161">P1</text>
<text x="64.1" y="166.1">L1</text>
<text x="64.2" y="163.6">J9</text>
<text x="90.5" y="163.6">P9</text>
<text x="90.5" y="166.1">T1</text>
<text x="37.9" y="172.5">16V</text>
<text x="51.9" y="172.5">1%</text>
<text x="63.4" y="171.2">M7</text>
<text x="64.1" y="168.7">L9</text>
<text x="90.5" y="168.7">T9</text>
<text x="220.3" y="197.2">Title:</text>
<text x="287.8" y="197.7">REV</text>
<text x="205.5" y="202.5">A4</text>
<text x="213.7" y="202.8">Page Name:</text>
<text x="288.8" y="202.5">1.2</text>
<text x="204" y="206.3">Date:</text>
<text x="212.6" y="206.3">Friday, December 29, 2023</text>
<text x="253.3" y="206.3">Sheet</text>
<text x="266" y="206.6">08</text>
<text x="273.6" y="206.3">of</text>
<text x="281" y="206.6">14</text>
</g>
<g font-size="2.3" fill="#000080">
<text x="68.4" y="21.4">U7</text>
<text x="68.4" y="24">K4B2G1646F-BYK0</text>
<text x="177.3" y="23.7">R58</text>
<text x="177.3" y="26.2">1K</text>
<text x="177.3" y="38.4">R59</text>
<text x="177.3" y="41">1K</text>
<text x="193.1" y="37.9">C71</text>
<text x="193.1" y="40.5">1nF</text>
<text x="207.8" y="38.4">C72</text>
<text x="207.8" y="41">1nF</text>
<text x="116.4" y="82.4">R60</text>
<text x="127.6" y="82.4">100R</text>
<text x="202.2" y="89.7">C75</text>
<text x="214.7" y="89.7">C76</text>
<text x="177.1" y="90">C73</text>
<text x="177.1" y="92.5">22uF</text>
<text x="189.3" y="90">C74</text>
<text x="189.3" y="92.5">100nF</text>
<text x="202" y="92.5">100nF</text>
<text x="214.7" y="92.5">100nF</text>
<text x="37.6" y="167.7">C77</text>
<text x="51.9" y="167.5">R61</text>
<text x="37.6" y="170">100nF</text>
<text x="51.9" y="170">240R</text>
</g>
<g font-size="2.3" fill="#f00">
<text x="19.3" y="35.4">DDR_D12</text>
<text x="19.3" y="32.9">DDR_D15</text>
<text x="46" y="33.7">DDR_D12</text>
<text x="46" y="31.1">DDR_D15</text>
<text x="96.8" y="33.7">DDR_A1</text>
<text x="96.8" y="31.1">DDR_A0</text>
<text x="137" y="33.1">DDR_A0</text>
<text x="137" y="35.6">DDR_A1</text>
<text x="19.3" y="40.5">DDR_D10</text>
<text x="19.3" y="37.9">DDR_D13</text>
<text x="46" y="41.3">DDR_D11</text>
<text x="46" y="36.2">DDR_D13</text>
<text x="46.3" y="38.7">DDR_D10</text>
<text x="96.8" y="38.7">DDR_A3</text>
<text x="96.8" y="36.2">DDR_A2</text>
<text x="96.8" y="41.3">DDR_A4</text>
<text x="137" y="38.2">DDR_A2</text>
<text x="137" y="40.7">DDR_A3</text>
<text x="19.3" y="43">DDR_D11</text>
<text x="19.3" y="45.6">DDR_D14</text>
<text x="46" y="46.4">DDR_D8</text>
<text x="46.3" y="43.8">DDR_D14</text>
<text x="96.8" y="43.8">DDR_A5</text>
<text x="96.8" y="46.4">DDR_A6</text>
<text x="137" y="43.3">DDR_A4</text>
<text x="137" y="45.8">DDR_A5</text>
<text x="19.1" y="53.2">DDR_D4</text>
<text x="19.1" y="48.1">DDR_D8</text>
<text x="19.1" y="50.6">DDR_D9</text>
<text x="46" y="54">DDR_D5</text>
<text x="46" y="51.4">DDR_D4</text>
<text x="46" y="48.9">DDR_D9</text>
<text x="96.8" y="48.9">DDR_A7</text>
<text x="96.8" y="54">DDR_A9</text>
<text x="96.8" y="51.4">DDR_A8</text>
<text x="137" y="48.3">DDR_A6</text>
<text x="137" y="50.9">DDR_A7</text>
<text x="137" y="53.4">DDR_A8</text>
<text x="19.1" y="55.7">DDR_D5</text>
<text x="19.1" y="58.3">DDR_D6</text>
<text x="45.8" y="59.1">DDR_D2</text>
<text x="46" y="56.5">DDR_D6</text>
<text x="96.8" y="56.5">DDR_A10</text>
<text x="96.8" y="59.1">DDR_A11</text>
<text x="137" y="56">DDR_A9</text>
<text x="137" y="58.5">DDR_A10</text>
<text x="18.8" y="63.3">DDR_D3</text>
<text x="19.1" y="65.9">DDR_D0</text>
<text x="19.1" y="60.8">DDR_D2</text>
<text x="46" y="64.1">DDR_D0</text>
<text x="47" y="61.6">DDR_D3</text>
<text x="96.8" y="61.6">DDR_A12</text>
<text x="96.8" y="64.1">DDR_A13</text>
<text x="137" y="61">DDR_A11</text>
<text x="137" y="63.6">DDR_A12</text>
<text x="19.1" y="71">DDR_D1</text>
<text x="19.1" y="68.4">DDR_D7</text>
<text x="46" y="66.7">DDR_D7</text>
<text x="46" y="69.2">DDR_D1</text>
<text x="96.8" y="71.8">DDR_BA0</text>
<text x="96.8" y="66.7">DDR_A14</text>
<text x="137" y="66.1">DDR_A13</text>
<text x="137" y="68.7">DDR_A14</text>
<text x="17.1" y="76.3">DDR_CKE0</text>
<text x="44.7" y="74.3">DDR_CKE0</text>
<text x="45" y="76.8">DDR_CS0N</text>
<text x="96.8" y="74.3">DDR_BA1</text>
<text x="96.8" y="76.8">DDR_BA2</text>
<text x="136.7" y="73.7">DDR_BA0</text>
<text x="136.7" y="76.3">DDR_BA1</text>
<text x="16.8" y="78.8">DDR_CS0N</text>
<text x="17.1" y="81.4">DDR_ODT0</text>
<text x="45.8" y="79.4">DDR_ODT0</text>
<text x="97.1" y="81.9">DDR_CLKP</text>
<text x="136.7" y="78.8">DDR_BA2</text>
<text x="136.7" y="81.4">DDR_CLKP</text>
<text x="16.6" y="86.4">DDR_RASN</text>
<text x="16.6" y="89">DDR_CASN</text>
<text x="46.3" y="87">DDR_CASN</text>
<text x="46.3" y="84.5">DDR_RASN</text>
<text x="46.5" y="89.5">DDR_WEN</text>
<text x="97.1" y="89.5">DDR_DM1</text>
<text x="97.1" y="84.5">DDR_CLKN</text>
<text x="136.7" y="86.4">DDR_CLKN</text>
<text x="17.6" y="91.5">DDR_WEN</text>
<text x="96.8" y="92.1">DDR_DM0</text>
<text x="137.2" y="93.8">DDR_DM0</text>
<text x="137.2" y="91.3">DDR_DM1</text>
<text x="96.8" y="99.7">DDR_DQS1N</text>
<text x="96.8" y="97.2">DDR_DQS1P</text>
<text x="137.5" y="98.9">DDR_DQS1P</text>
<text x="137.5" y="101.4">DDR_DQS1N</text>
<text x="96.8" y="107.3">DDR_DQS0N</text>
<text x="96.8" y="104.8">DDR_DQS0P</text>
<text x="137.7" y="106.5">DDR_DQS0P</text>
<text x="137.7" y="109.3">DDR_DQS0N</text>
<text x="16.3" y="154.5">DDR_RESET</text>
<text x="46" y="153">DDR_RESET</text>
</g>
<g font-size="2.3" fill="#004080">
<text x="69.6" y="33.1">DQ0</text>
<text x="69.6" y="35.6">DQ1</text>
<text x="84.6" y="33.1">A0</text>
<text x="84.6" y="35.6">A1</text>
<text x="69.6" y="38.2">DQ2</text>
<text x="69.6" y="40.7">DQ3</text>
<text x="84.6" y="38.2">A2</text>
<text x="84.6" y="40.7">A3</text>
<text x="69.6" y="43.3">DQ4</text>
<text x="69.6" y="45.8">DQ5</text>
<text x="84.6" y="43.3">A4</text>
<text x="84.6" y="45.8">A5</text>
<text x="69.6" y="48.3">DQ6</text>
<text x="69.6" y="50.9">DQ7</text>
<text x="69.6" y="53.4">DQ8</text>
<text x="84.6" y="48.3">A6</text>
<text x="84.6" y="50.9">A7</text>
<text x="84.6" y="53.4">A8</text>
<text x="69.6" y="56">DQ9</text>
<text x="69.6" y="58.5">DQ10</text>
<text x="79.7" y="58.5">A10/AP</text>
<text x="84.6" y="56">A9</text>
<text x="69.6" y="61">DQ11</text>
<text x="69.6" y="63.6">DQ12</text>
<text x="78.3" y="63.6">A12/BC#</text>
<text x="83.4" y="61">A11</text>
<text x="69.6" y="66.1">DQ13</text>
<text x="69.6" y="68.7">DQ14</text>
<text x="69.6" y="71.2">DQ15</text>
<text x="83.4" y="66.1">A13</text>
<text x="83.4" y="68.7">A14</text>
<text x="69.6" y="76.3">CKE0</text>
<text x="83.1" y="73.7">BA0</text>
<text x="83.1" y="76.3">BA1</text>
<text x="69.6" y="78.8">CS#0</text>
<text x="69.6" y="81.4">ODT0</text>
<text x="83.1" y="78.8">BA2</text>
<text x="84.2" y="83.9">CK</text>
<text x="69.6" y="86.4">RAS#</text>
<text x="69.6" y="89">CAS#</text>
<text x="83" y="86.4">CK#</text>
<text x="69.6" y="91.5">WE#</text>
<text x="82.2" y="94.1">UDM</text>
<text x="82.6" y="91.5">LDM</text>
<text x="69.6" y="96.6">VDD1</text>
<text x="69.6" y="99.1">VDD2</text>
<text x="69.6" y="101.7">VDD3</text>
<text x="79.9" y="101.7">LDQS#</text>
<text x="81.2" y="99.1">LDQS</text>
<text x="69.6" y="104.2">VDD4</text>
<text x="69.6" y="106.8">VDD5</text>
<text x="80.8" y="106.8">UDQS</text>
<text x="69.6" y="109.3">VDD6</text>
<text x="69.6" y="111.8">VDD7</text>
<text x="79.5" y="109.3">UDQS#</text>
<text x="69.6" y="114.4">VDD8</text>
<text x="69.6" y="116.9">VDD9</text>
<text x="79.8" y="116.9">VSSQ1</text>
<text x="79.8" y="119.5">VSSQ2</text>
<text x="69.6" y="122">VDDQ1</text>
<text x="69.6" y="124.5">VDDQ2</text>
<text x="79.8" y="122">VSSQ3</text>
<text x="79.8" y="124.5">VSSQ4</text>
<text x="69.6" y="127.1">VDDQ3</text>
<text x="69.6" y="129.6">VDDQ4</text>
<text x="79.8" y="127.1">VSSQ5</text>
<text x="79.8" y="129.6">VSSQ6</text>
<text x="69.6" y="132.2">VDDQ5</text>
<text x="69.6" y="134.7">VDDQ6</text>
<text x="69.6" y="137.2">VDDQ7</text>
<text x="79.8" y="132.2">VSSQ7</text>
<text x="79.8" y="134.7">VSSQ8</text>
<text x="79.8" y="137.2">VSSQ9</text>
<text x="69.6" y="139.8">VDDQ8</text>
<text x="69.6" y="142.3">VDDQ9</text>
<text x="81.6" y="142.3">VSS1</text>
<text x="69.6" y="147.4">VREFDQ</text>
<text x="69.6" y="149.9">VREFCA</text>
<text x="81.6" y="144.9">VSS2</text>
<text x="81.6" y="149.9">VSS4</text>
<text x="81.6" y="147.4">VSS3</text>
<text x="69.6" y="155">RESET#</text>
<text x="81.6" y="152.5">VSS5</text>
<text x="81.6" y="155">VSS6</text>
<text x="69.6" y="157.6">ZQ0</text>
<text x="81.6" y="157.6">VSS7</text>
<text x="81.6" y="160.1">VSS8</text>
<text x="69.6" y="162.6">ODT1</text>
<text x="69.6" y="165.2">CKE1</text>
<text x="69.6" y="167.7">CS#1</text>
<text x="80.3" y="165.2">VSS10</text>
<text x="80.3" y="167.7">VSS11</text>
<text x="81.6" y="162.6">VSS9</text>
<text x="69.6" y="170.3">ZQ1</text>
<text x="69.6" y="172.8">A15</text>
<text x="80.3" y="170.3">VSS12</text>
</g>
<text font-size="2.2" x="204.3" y="197.7">Size</text>
<g font-size="1.8">
<text x="31.7" y="1.9">5</text>
<text x="90.1" y="1.9">4</text>
<text x="148.5" y="1.9">3</text>
<text x="206.8" y="1.9">2</text>
<text x="265.2" y="1.9">1</text>
<text x=".7" y="29.8">D</text>
<text x="295.1" y="29.8">D</text>
<text x=".7" y="80.9">C</text>
<text x="295.1" y="80.9">C</text>
<text x=".7" y="132.1">B</text>
<text x="295.1" y="132.1">B</text>
<text x=".7" y="183.3">A</text>
<text x="295.1" y="183.3">A</text>
<text x="31.7" y="209.2">5</text>
<text x="90.1" y="209.2">4</text>
<text x="148.5" y="209.2">3</text>
<text x="206.8" y="209.2">2</text>
<text x="265.2" y="209.2">1</text>
</g>
</svg>
